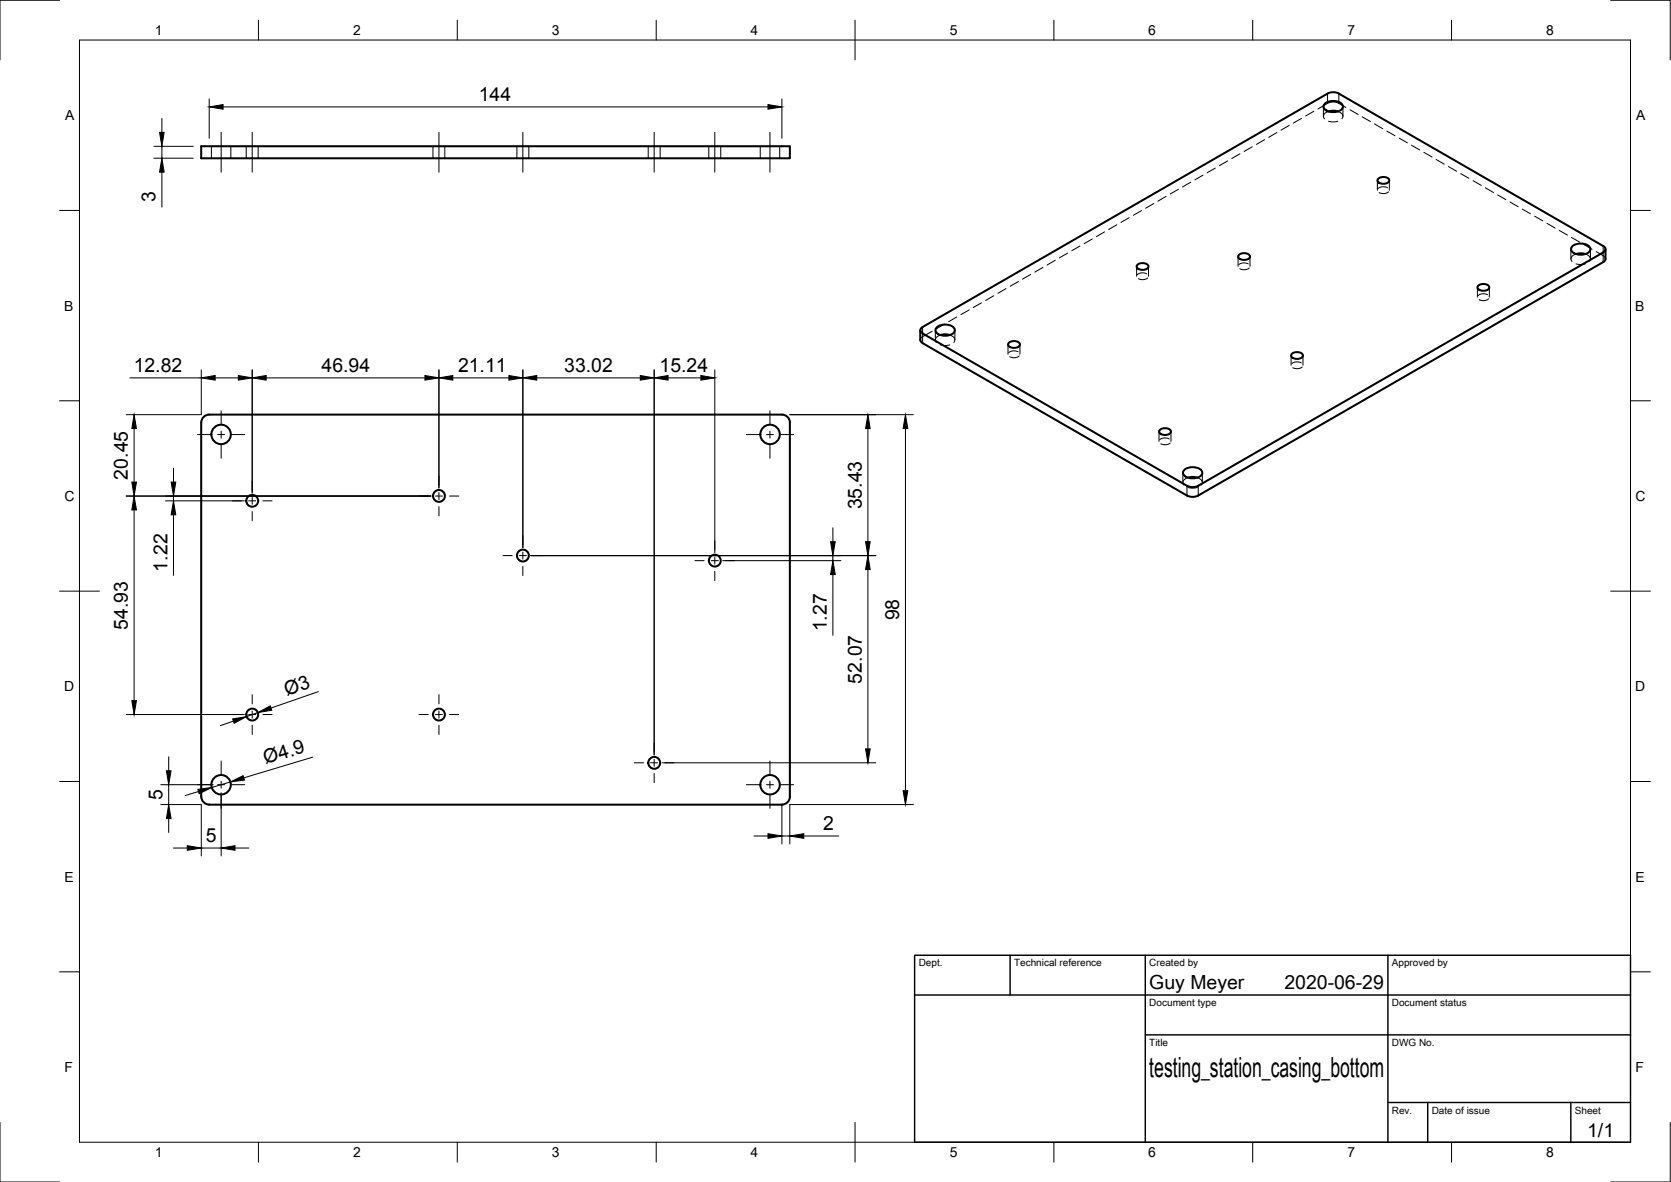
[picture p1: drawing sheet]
<svg xmlns="http://www.w3.org/2000/svg" width="420mm" height="297mm" viewBox="0 0 420 297" stroke-linecap="round" stroke-linejoin="round" font-family="sans-serif">
<!-- layer: Visible -->
<g fill="none" stroke="#000" stroke-width=".51">
<path d="M50.6 36.8h148v3h-148zM333.1 26.1a3.3 3.3 0 0 1 4.5 .3 1.53 1.53 0 0 1-1.8 1.7 2.59 2.59 0 0 1-3-1.3zM334 28l1.5-.2 .9 .2M346.5 45a1.95 1.95 0 0 1 2.8 .2 1.29 1.29 0 0 1-1.7 1 .9 .9 0 0 1-.9-.3 .9 .9 0 0 1-.2-.9zM285.9 66.6a1.95 1.95 0 0 1 2.9 .2 1.29 1.29 0 0 1-1.7 1 .9 .9 0 0 1-1-.2 .9 .9 0 0 1-.2-1zM311.5 64.1a1.95 1.95 0 0 1 2.8 .2 1.29 1.29 0 0 1-1.7 1 .9 .9 0 0 1-1-.2 .9 .9 0 0 1-.1-1zM371.7 71.8a1.95 1.95 0 0 1 2.8 .3 1.29 1.29 0 0 1-1.7 1 .9 .9 0 0 1-1-.3 .9 .9 0 0 1-.1-1zM395.3 61.9a3.3 3.3 0 0 1 4.5 .4 1.53 1.53 0 0 1-1.7 1.7 2.59 2.59 0 0 1-3.1-1.4zM396.2 63.8l1.5-.1 1 .1M403.7 62.6v2.7l-.6 .6-101.8 58.6-.9 .3h-1l-1-.3-66.4-38.3-.5-.5-.1-2.7M231.6 82.5l102.2-59 .9-.3h1l.9 .3 66.5 38.3a.88 .88 0 0 1 .6 .8 .88 .88 0 0 1-.6 .8l-101.8 58.7-.9 .3h-1l-1-.3-66.4-38.3a.83 .83 0 0 1-.4-1.3zM235.5 82.3a3.3 3.3 0 0 1 4.5 .3 1.53 1.53 0 0 1-1.7 1.7 2.59 2.59 0 0 1-3.1-1.3z"/>
<path d="M236.4 84.2l1.5-.2 1 .2M253.6 86.2a1.95 1.95 0 0 1 2.8 .2 1.29 1.29 0 0 1-1.7 1 .9 .9 0 0 1-.9-.2 .9 .9 0 0 1-.2-1zM324.8 89a1.95 1.95 0 0 1 2.8 .2 1.29 1.29 0 0 1-1.7 1 .9 .9 0 0 1-1-.3 .9 .9 0 0 1-.1-.9zM51.2 104.8l.9-.5 .5-.1h144a2 2 0 0 1 2 2v94a2.04 2.04 0 0 1-2 2h-144a2.04 2.04 0 0 1-2-2v-94l.1-.5zM291.6 108.1a1.95 1.95 0 0 1 2.8 .2 1.29 1.29 0 0 1-1.7 1 .9 .9 0 0 1-1-.2 .9 .9 0 0 1-.1-1zM297.8 118.1a3.3 3.3 0 0 1 4.4 .3 1.53 1.53 0 0 1-1.7 1.8 2.59 2.59 0 0 1-3.1-1.4zM298.7 120l1.4-.1 1 .1"/>
<circle cx="55.6" cy="109.2" r="2.44"/>
<circle cx="193.6" cy="109.2" r="2.44"/>
<circle cx="63.4" cy="125.9" r="1.49"/>
<circle cx="110.4" cy="124.6" r="1.49"/>
<circle cx="131.5" cy="139.6" r="1.49"/>
<circle cx="179.7" cy="140.9" r="1.49"/>
<circle cx="63.4" cy="179.6" r="1.49"/>
<circle cx="110.4" cy="179.6" r="1.49"/>
<circle cx="55.6" cy="197.2" r="2.44"/>
<circle cx="164.5" cy="191.7" r="1.49"/>
<circle cx="193.6" cy="197.2" r="2.44"/>
</g>
<!-- layer: Hidden -->
<g fill="none" stroke="#000" stroke-width=".25">
<path d="M53.1 36.8v3M58 36.8v3M61.9 36.8v3M64.9 36.8v3M108.9 36.8v3M111.8 36.8v3M130 36.8v3M133 36.8v3M163 36.8v3M166 36.8v3M178.2 36.8v3M181.2 36.8v3"/>
<path d="M191.2 36.8v3M196 36.8v3M311.8 38.7l-2.1 1.1M314.9 36.9l-2.1 1.2M318 35.1l-2.1 1.2M321.1 33.3l-2.1 1.2M324.2 31.5l-2.1 1.2M327.3 29.7l-2.1 1.2M330.3 28l-2 1.2M332.8 26.8v2.4M334 28a1.19 1.19 0 0 0-1 1.9M334.1 30.5l.9 .1 1.4-.1"/>
<path d="M336.4 28a1.16 1.16 0 0 1 1.1 .6 1.16 1.16 0 0 1-.1 1.3M337.7 26.8v2.4M338.4 27l-1.8-1a3.1 3.1 0 0 0-2.8 0l-2.4 1.4M339.4 27.6l2.1 1.2M342.5 29.4l2.1 1.2M345.6 31.1l2.1 1.2M348.7 32.9l2.1 1.2M351.8 34.7l2.1 1.2M354.9 36.5l2.1 1.2M358 38.3l2.1 1.2M277.7 58.3l-2 1.2M280.8 56.5l-2 1.2"/>
<path d="M283.9 54.7l-2 1.2M287 52.9l-2 1.2M290.1 51.1l-2 1.2M293.2 49.3l-2.1 1.3M296.3 47.6l-2.1 1.2M299.4 45.8l-2.1 1.2M302.5 44l-2.1 1.2M305.6 42.2l-2.1 1.2M308.7 40.4l-2.1 1.2M346.3 45.3v2.5M348.9 47.2a2.14 2.14 0 0 0-2.4 .2M349.1 48.2a2.15 2.15 0 0 1-2.3 .2"/>
<path d="M349.3 45.3v2.5M361.1 40.1l2.1 1.2M364.2 41.9l2.1 1.1M367.3 43.6l2.1 1.2M370.4 45.4l2 1.2M373.5 47.2l2 1.2M376.6 49l2 1.2M379.7 50.8l2 1.2M382.8 52.5l2 1.2M385.9 54.3l2 1.2M389 56.1l2 1.2M392 57.9l2.1 1.2"/>
<path d="M395.1 59.7l2.1 1.2M240.6 79.7l-2.1 1.1M243.7 77.9l-2.1 1.2M246.8 76.1l-2.1 1.2M249.9 74.3l-2.1 1.2M253 72.5l-2.1 1.2M256.1 70.7l-2.1 1.2M259.2 69l-2.1 1.2M262.3 67.2l-2.1 1.2M265.3 65.4l-2 1.2M268.5 63.6l-2.1 1.2M271.5 61.8l-2 1.2"/>
<path d="M274.6 60.1l-2 1.1M285.8 67v2.4M288.4 68.8a2.14 2.14 0 0 0-2.4 .2M288.6 69.8a2.1 2.1 0 0 1-2.4 .2M288.8 67v2.4M311.3 64.5v2.4M313.9 66.3a2.14 2.14 0 0 0-2.4 .2M314.1 67.3a2.13 2.13 0 0 1-2.4 .2M314.3 64.5v2.4M371.5 72.2v2.5M374 74.1a2.19 2.19 0 0 0-2.3 .2M374.3 75.1a2.15 2.15 0 0 1-2.4 .2"/>
<path d="M374.5 72.2v2.5M395 62.6v2.5M396.2 63.8a1.19 1.19 0 0 0-.9 1.9M396.3 66.3l.9 .2 1.4-.2M398.3 61.5l2 1.1M398.7 63.8a1.16 1.16 0 0 1 1 .7 1.16 1.16 0 0 1-.1 1.2M399.9 62.6v2.5M401.3 63.2l2.1 1.2 .3 .7M234.4 83.2l-2.6 1.6-.4 .6M235.2 83v2.4M236.4 84.2a1.17 1.17 0 0 0-1 .6 1.17 1.17 0 0 0 .1 1.3M236.5 86.7l.9 .1 1.4-.1"/>
<path d="M237.5 81.4l-2.1 1.2M238.8 84.2a1.18 1.18 0 0 1 1 1.8M240.1 83v2.4M253.4 86.6v2.4M256 88.4a2.19 2.19 0 0 0-2.4 .2M256.3 89.5a2.15 2.15 0 0 1-2.4 .1M256.5 86.6v2.4M324.6 89.4v2.4M327.2 91.2a2.14 2.14 0 0 0-2.4 .2M327.4 92.2a2.1 2.1 0 0 1-2.3 .2M327.6 89.4v2.4M291.4 108.5v2.4"/>
<path d="M294 110.3a2.15 2.15 0 0 0-2.4 .2M294.2 111.3a2.1 2.1 0 0 1-2.3 .2M294.4 108.5v2.4M297.4 118.8v2.5M302.3 118.8v2.5M298.7 120a1.17 1.17 0 0 0-1.1 .7 1.17 1.17 0 0 0 .1 1.2M298.7 122.5l.9 .2 1.5-.2M301.1 120a1.19 1.19 0 0 1 .9 1.9"/>
</g>
<!-- layer: Hidden Narrow -->
<path d="M333.8 23.5v2.5M336.6 23.5v2.5M403.1 61.8v1.6M232 82.2v1.6" fill="none" stroke="#000" stroke-width=".25"/>
<!-- layer: Visible Narrow -->
<path d="M403.1 63.4v2.5M232 83.8v2.4M298.4 122.1v2.4M301.3 122.1v2.4" fill="none" stroke="#000" stroke-width=".25"/>
<!-- layer: Border -->
<g fill="none" stroke="#000" stroke-width=".25">
<path d="M15 .1h-15v15M20 10.1h390v276.9h-390zM65 5.1v5M115 5.1v5M165 5.1v5M215 5.1v10M265 5.1v5M315 5.1v5M365 5.1v5M405 .1h15v15M15 52.9h5M410 52.9h5"/>
<path d="M15 100.7h5M410 100.7h5M15 148.6h10M405 148.6h10M15 196.4h5M410 196.4h5M15 244.2h5M410 244.2h5M0 282.1v14.9h15M65 287v5M115 287v5M165 287v5"/>
<path d="M215 282.1v9.9M265 287v5M315 287v5M365 287v5M420 282.1v14.9h-15"/>
</g>
<!-- layer: TitleBlock -->
<path d="M230 240.1h180v46.9h-180zM230 250h180M254 240.1v9.9M288 240.1v46.9M349 240.1v46.9M288 260.1h122M349 277.1h61M359 277.1v9.9M395 277.1v9.9" fill="none" stroke="#000" stroke-width=".36"/>
<!-- layer: Dimensions -->
<g fill="none" stroke="#000" stroke-width=".25">
<path d="M38.7 36.8h9.9M38.7 39.8h9.9M40.7 29.8v3.5M40.7 36.8v3M52.6 24.9v9.9M56.1 26.9h137M196.6 24.9v9.9M40.7 43.3v8.8M32.7 95h17.9M50.6 92.9v11.3h-18.9M54.1 95h5.8M63.4 92.9v31"/>
<path d="M66.9 95h39.9M110.4 92.9v29.7M113.9 95h14.1M131.5 92.9v44.7M135 95h26M164.5 92.9v96.8M168 95h8.2M179.7 92.9v46M33.7 107.7v13.4M43.6 117.7v3.4M198.6 104.2h31.1M218.2 107.7v28.4"/>
<path d="M227.7 107.7v91M31.7 124.7h76.7M33.7 128.2v47.9M41.6 125.9h19.8M43.6 124.7v1.2M43.6 129.4v15.2M133.5 139.6h86.7M209.4 132.6v3.5M209.4 139.6v1.3M181.7 140.9h29.7M209.4 144.4v15.3M218.2 143.1v45.1"/>
<path d="M31.7 179.6h29.7M64.8 179.1l-2.8 1M80.1 173.8l-12 4.1M40.4 197.2h13.2M42.4 190.2v3.5M42.4 197.2v5M49.9 198.9l-3.4 1M55.6 199.2v15.9M58 196.5l-4.7 1.4M58.7 181.2l-3.3 1.2M78.6 190.3l-17.3 5.2M166.5 191.7h53.7"/>
<path d="M40.4 202.2h10.2v12.9M42.4 205.7v3.5M43.6 213.1h3.5M50.6 213.1h5M59.1 213.1h3.5M189.6 210.1h3.5M196.6 202.2v9.9M196.6 210.1h2M202.1 210.1h8.8M229.7 202.2h-31.1v9.9"/>
</g>
<g fill="#000" stroke="#000" stroke-width=".25">
<path d="M40.1 33.3h1.2l-.6 3.5zM52.6 26.9l3.5-.6v1.1zM193.1 26.3l3.5 .6-3.5 .5zM40.7 39.8l.6 3.5h-1.2zM50.6 95l3.5-.6v1.1zM59.9 94.4l3.5 .6-3.5 .5zM63.4 95l3.5-.6v1.1zM106.8 94.4l3.6 .6-3.6 .5zM110.4 95l3.5-.6v1.1zM128 94.4l3.5 .6-3.5 .5zM131.5 95l3.5-.6v1.1zM161 94.4l3.5 .6-3.5 .5z"/>
<path d="M164.5 95l3.5-.6v1.1zM176.2 94.4l3.5 .6-3.5 .5zM33.7 104.2l.6 3.5h-1.2zM218.2 104.2l.6 3.5h-1.2zM227.7 104.2l.6 3.5h-1.2zM33.1 121.1h1.2l-.6 3.6zM33.7 124.7l.6 3.5h-1.2zM43 121.1h1.2l-.6 3.6zM43.6 125.9l.6 3.5h-1.2zM208.8 136.1h1.2l-.6 3.5zM217.6 136.1h1.2l-.6 3.5zM209.4 140.9l.6 3.5h-1.2z"/>
<path d="M218.2 139.6l.6 3.5h-1.2zM33.1 176.1h1.2l-.6 3.5zM64.8 179.1l3.1-1.7 .4 1.1zM41.8 193.7h1.2l-.6 3.5zM49.7 198.4l3.6-.5-3.2 1.6zM58.5 180.7l3.5-.6-3.1 1.7zM58 196.5l3.1-1.6 .4 1.1zM217.6 188.2h1.2l-.6 3.5zM227.1 198.7h1.2l-.6 3.5zM42.4 202.2l.6 3.5h-1.2zM47.1 212.5l3.5 .6-3.5 .6zM55.6 213.1l3.5-.6v1.2z"/>
<path d="M193.1 209.5l3.5 .6-3.5 .6zM198.6 210.1l3.5-.6v1.2z"/>
</g>
<!-- layer: Center Lines -->
<g fill="none" stroke="#000" stroke-width=".25">
<path d="M55.6 33.3v10M63.4 33.3v10M110.4 33.3v10M131.5 33.3v10M164.5 33.3v10M179.7 33.3v10M193.6 33.3v10M49.7 109.2h3.2M54.7 109.2h1.8M55.6 103.3v3.2M55.6 108.3v1.8M55.6 111.9v3.3"/>
<path d="M58.3 109.2h3.3M110.4 119.6v2.4M187.6 109.2h3.3M192.7 109.2h1.8M193.6 103.3v3.2M193.6 108.3v1.8M193.6 111.9v3.3M196.3 109.2h3.2M58.4 125.9h2.3M62.5 125.9h1.8M63.4 120.9v2.3M63.4 125v1.8"/>
<path d="M63.4 128.6v2.3M66.1 125.9h2.3M105.3 124.7h2.4M109.5 124.7h1.8M110.4 123.7v1.8M110.4 127.3v2.4M113 124.7h2.4M126.5 139.6h2.3M130.6 139.6h1.8M131.5 134.6v2.4M131.5 138.7v1.8M134.2 139.6h2.3"/>
<path d="M179.7 135.9v2.3M131.5 142.3v2.3M174.7 140.9h2.3M178.8 140.9h1.8M179.7 140v1.8M179.7 143.6v2.3M182.4 140.9h2.3M58.4 179.6h2.3M62.5 179.6h1.8M63.4 174.6v2.3M63.4 178.7v1.8M66.1 179.6h2.3"/>
<path d="M105.3 179.6h2.4M109.5 179.6h1.8M110.4 174.6v2.3M110.4 178.7v1.8M113 179.6h2.4M49.7 197.2h3.2M54.7 197.2h1.8M55.6 191.2v3.3M55.6 196.3v1.8M55.6 199.9v3.2M58.3 197.2h3.3M63.4 182.3v2.3"/>
<path d="M110.4 182.3v2.3M159.5 191.7h2.3M163.6 191.7h1.8M164.5 186.7v2.3M164.5 190.8v1.8M164.5 194.4v2.3M167.2 191.7h2.3M187.6 197.2h3.3M192.7 197.2h1.8M193.6 191.2v3.3M193.6 196.3v1.8M193.6 199.9v3.2"/>
<path d="M196.3 197.2h3.2"/>
</g>
<text font-size="7" x="289" y="270.6">testing_station_casing_bottom</text>
<g font-size="4.9">
<text x="120.4" y="25.4">144</text>
<text x="39.1" y="50.8" transform="rotate(-90 39.1 50.8)">3</text>
<text x="33.6" y="93.4">12.82</text>
<text x="80.9" y="93.4">46.94</text>
<text x="115.2" y="93.5">21.11</text>
<text x="141.9" y="93.4">33.02</text>
<text x="165.8" y="93.4">15.24</text>
<text x="32.2" y="120.5" transform="rotate(-90 32.2 120.5)">20.45</text>
<text x="216.7" y="128" transform="rotate(-90 216.7 128)">35.43</text>
<text x="42.1" y="143.6" transform="rotate(-90 42.1 143.6)">1.22</text>
<text x="226.1" y="155.9" transform="rotate(-90 226.1 155.9)">98</text>
<text x="32.2" y="158.2" transform="rotate(-90 32.2 158.2)">54.93</text>
<text x="207.9" y="158.7" transform="rotate(-90 207.9 158.7)">1.27</text>
<text x="216.7" y="171.8" transform="rotate(-90 216.7 171.8)">52.07</text>
<text x="72.1" y="174.8" transform="rotate(-19 72.1 174.8)">Ø3</text>
<text x="66.8" y="192.1" transform="rotate(-17 66.8 192.1)">Ø4.9</text>
<text x="40.9" y="201.1" transform="rotate(-90 40.9 201.1)">5</text>
<text x="206.9" y="208.6">2</text>
<text x="51.7" y="211.5">5</text>
<text x="289" y="248.5">Guy Meyer</text>
<text x="323" y="248.5">2020-06-29</text>
<text x="399.1" y="285.7">1/1</text>
</g>
<g font-size="3.5">
<text x="39" y="8.8">1</text>
<text x="88.8" y="8.8">2</text>
<text x="138.8" y="8.8">3</text>
<text x="188.7" y="8.8">4</text>
<text x="238.8" y="8.8">5</text>
<text x="288.7" y="8.8">6</text>
<text x="338.8" y="8.8">7</text>
<text x="388.8" y="8.8">8</text>
<text x="16.4" y="30.2">A</text>
<text x="411.4" y="30.2">A</text>
<text x="16.2" y="78">B</text>
<text x="411.2" y="78">B</text>
<text x="16.2" y="125.9">C</text>
<text x="411.2" y="125.9">C</text>
<text x="16.2" y="173.7">D</text>
<text x="411.2" y="173.7">D</text>
<text x="16.2" y="221.6">E</text>
<text x="411.2" y="221.6">E</text>
<text x="16.2" y="269.4">F</text>
<text x="411.2" y="269.4">F</text>
<text x="39" y="290.8">1</text>
<text x="88.8" y="290.8">2</text>
<text x="138.8" y="290.8">3</text>
<text x="188.7" y="290.8">4</text>
<text x="238.8" y="290.8">5</text>
<text x="288.7" y="290.8">6</text>
<text x="338.8" y="290.8">7</text>
<text x="388.8" y="290.8">8</text>
</g>
<g font-size="2.5">
<text x="231" y="242.9">Dept.</text>
<text x="255" y="242.9">Technical reference</text>
<text x="289" y="242.9">Created by</text>
<text x="350" y="242.9">Approved by</text>
<text x="289" y="252.8">Document type</text>
<text x="350" y="252.8">Document status</text>
<text x="289" y="262.9">Title</text>
<text x="350" y="262.9">DWG No.</text>
<text x="350" y="279.9">Rev.</text>
<text x="360" y="279.9">Date of issue</text>
<text x="396" y="279.9">Sheet</text>
</g>
</svg>
